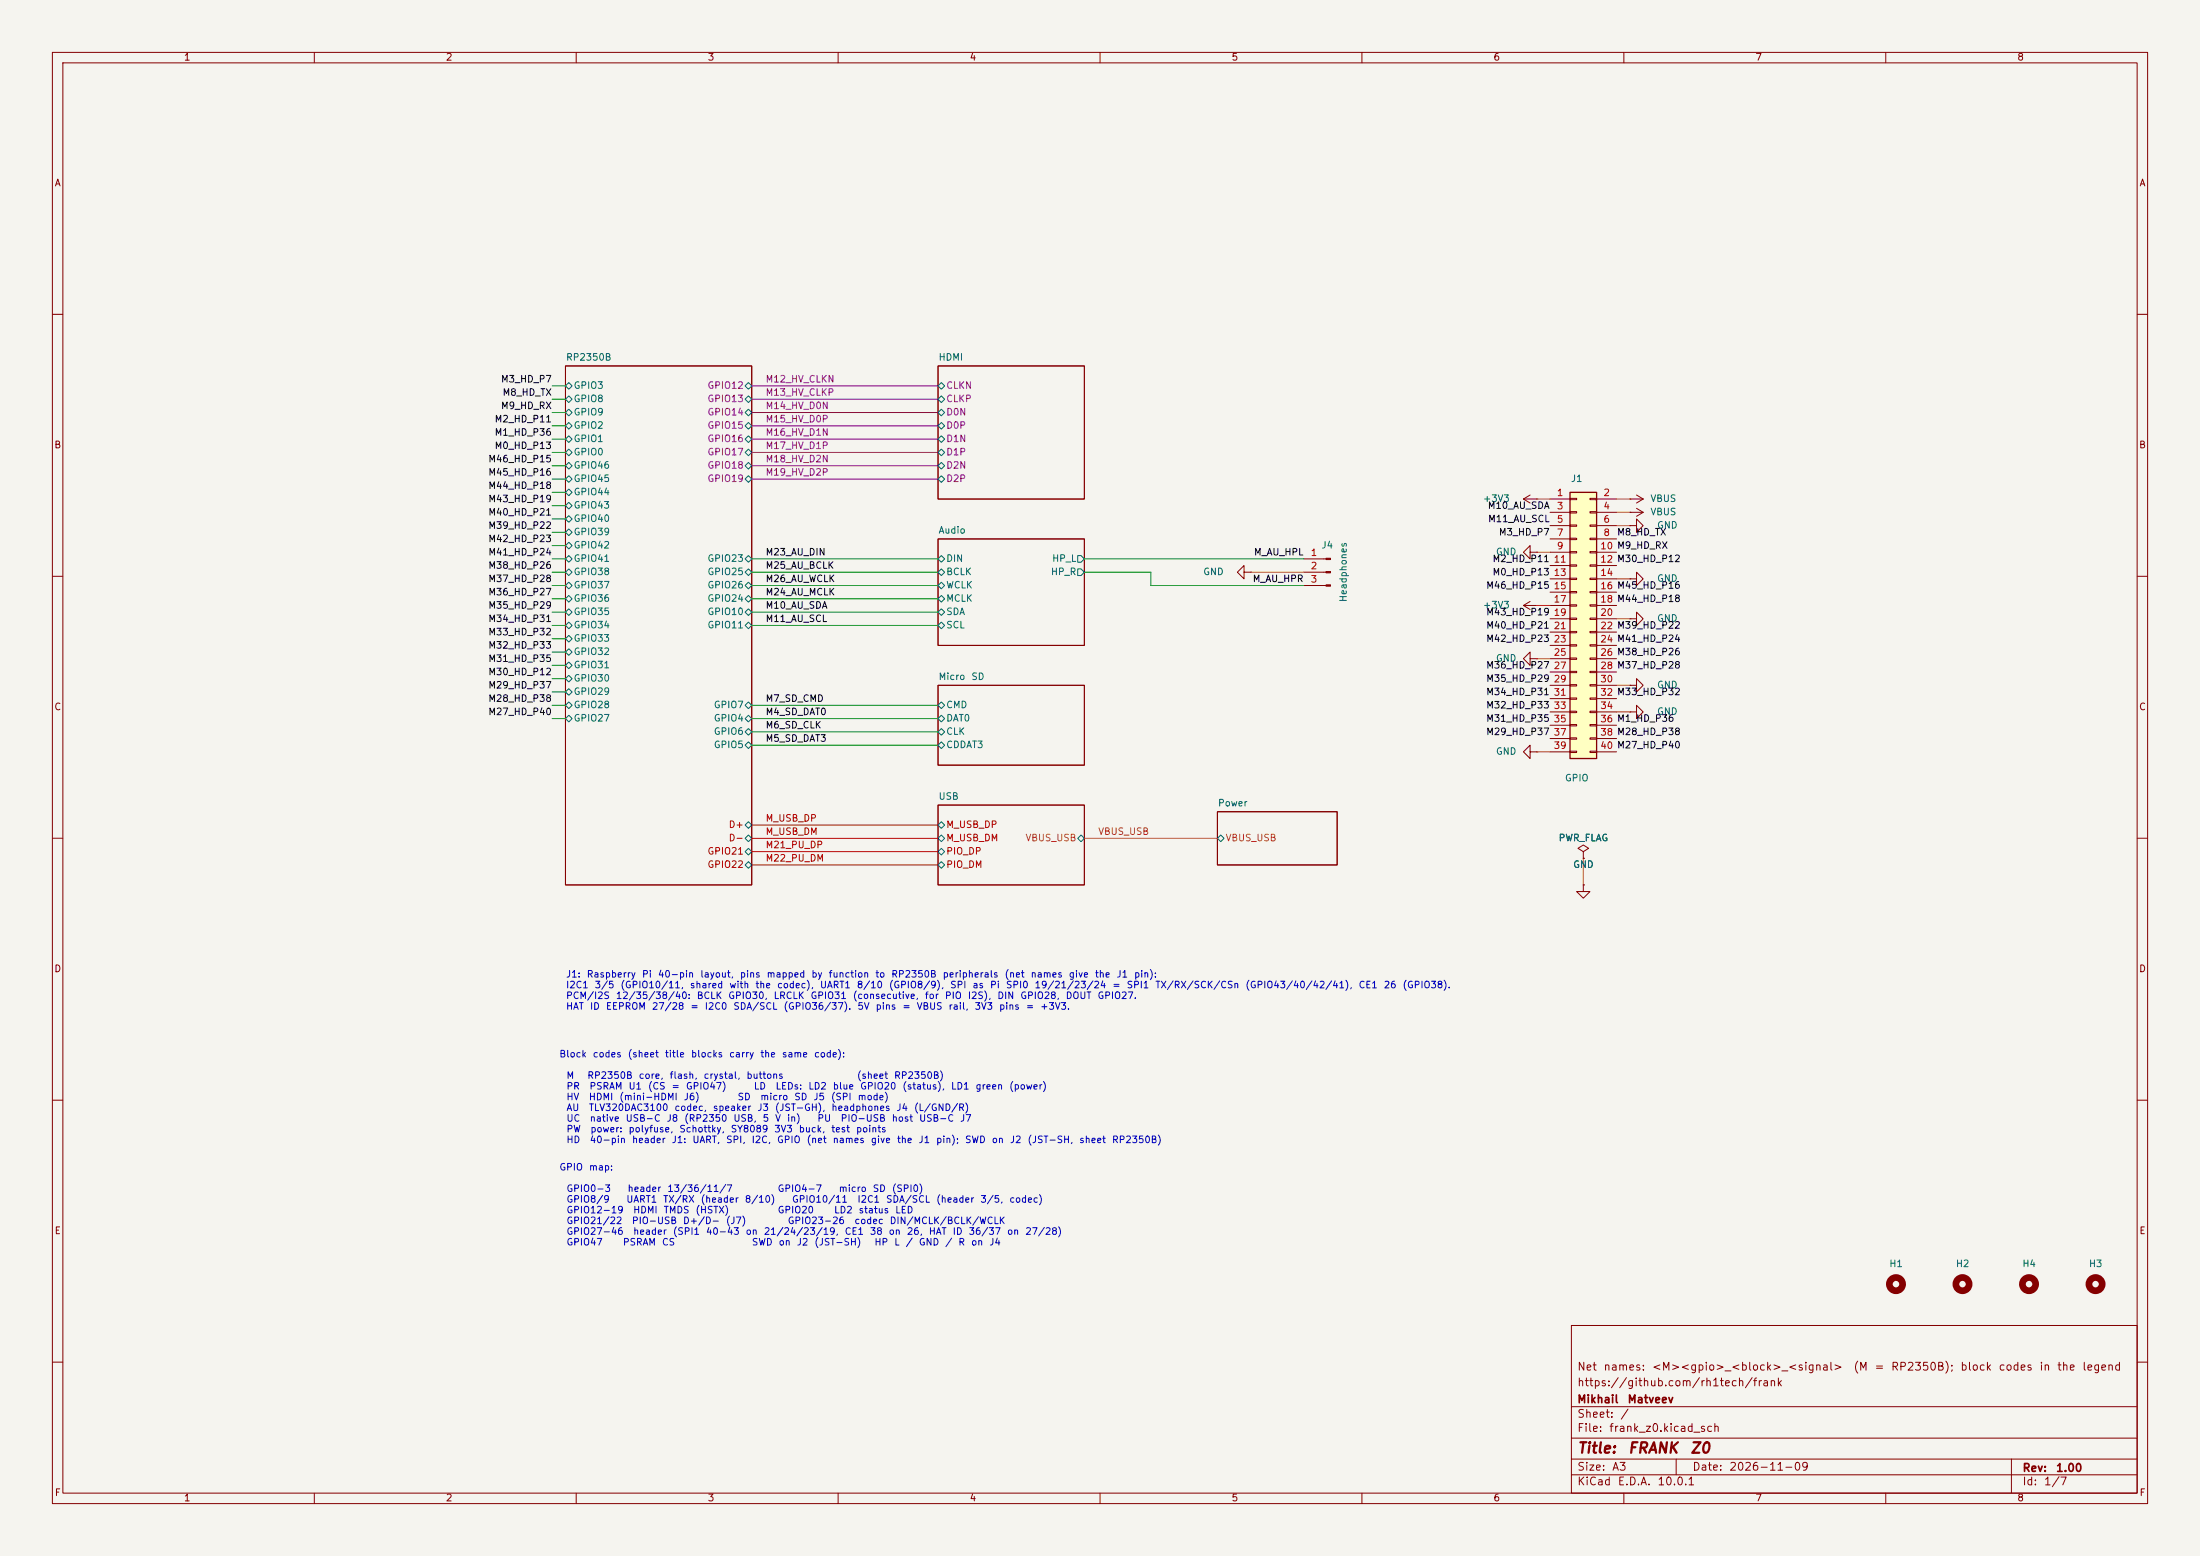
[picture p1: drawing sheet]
<svg xmlns="http://www.w3.org/2000/svg" width="420mm" height="297mm" viewBox="0 0 420 297" stroke-linecap="round" stroke-linejoin="round" font-family="sans-serif">
<path d="M0 0h420v297h-420z" fill="#f5f4ef" stroke="#f5f4ef" stroke-width=".19"/>
<g fill="none" stroke="#840000" stroke-width=".19">
<path d="M10 10h400v277h-400zM12 12h396v273h-396zM60 10v2M110 10v2M160 10v2M210 10v2M260 10v2M310 10v2M360 10v2M10 60h2M107.9 69.9h35.6v99h-35.6zM179.1 69.9h27.9v25.4h-27.9z"/>
<path d="M408 60h2M290.8 95.3l1.3 .7M290.8 95.3h2.6M292.1 94.5l-1.3 .8M293.4 95.3h.1M10 110h2M179.1 102.9h27.9v20.3h-27.9zM290.8 115.6l1.3 .7M290.8 115.6h2.6M292.1 105.4v-1.3l-1.3 1.3 1.3 1.3v-1.3h1.3M292.1 114.8l-1.3 .8M293.4 115.6h.1"/>
<path d="M293.4 105.4h.1M311.1 110.5h1.3v-1.3l1.3 1.3-1.3 1.3v-1.3M311.1 110.5h.1M311.1 118.1h1.3v-1.3l1.3 1.3-1.3 1.3v-1.3M311.1 118.1h.1M408 110h2M179.1 130.8h27.9v15.3h-27.9zM311.1 130.8h1.3v-1.3l1.3 1.3-1.3 1.3v-1.3M311.1 130.8h.1M10 160h2M179.1 153.7h27.9v15.2h-27.9zM232.4 154.9h22.9v10.2h-22.9z"/>
<path d="M408 160h2M302.3 162.6l1-.7-1-.6-1.1 .6 1.1 .7v1.2M302.3 163.8h.1M302.3 168.9v1.3h1.2l-1.2 1.3-1.3-1.3h1.3M302.3 168.9h.1M10 210h2M408 210h2M300 253h108v32h-108zM10 260h2M300 278.5h108M300 274.5h108M300 268.5h108"/>
<path d="M320 278.5v3M384 278.5v6.5M408 260h2M60 285v2M110 285v2M160 285v2M210 285v2M260 285v2M300 281.5h108M310 285v2M360 285v2"/>
</g>
<g fill="none" stroke="#006464" stroke-width=".19">
<path d="M107.9 73.7l.7-.7 .6 .7-.6 .6zM107.9 76.2l.7-.6 .6 .6-.6 .6zM107.9 78.7l.7-.6 .6 .6-.6 .7zM142.2 73.7l.7-.7 .6 .7-.6 .6zM142.2 76.2l.7-.6 .6 .6-.6 .6zM142.2 78.7l.7-.6 .6 .6-.6 .7zM179.1 73.7l.6-.7 .6 .7-.6 .6zM179.1 76.2l.6-.6 .6 .6-.6 .6zM179.1 78.7l.6-.6 .6 .6-.6 .7zM107.9 81.3l.7-.7 .6 .7-.6 .6zM107.9 83.8l.7-.6 .6 .6-.6 .7zM107.9 86.4l.7-.7 .6 .7-.6 .6z"/>
<path d="M107.9 88.9l.7-.6 .6 .6-.6 .6zM107.9 91.4l.7-.6 .6 .6-.6 .7zM107.9 94l.7-.7 .6 .7-.6 .6zM107.9 96.5l.7-.6 .6 .6-.6 .7zM107.9 99.1l.7-.7 .6 .7-.6 .6zM142.2 81.3l.7-.7 .6 .7-.6 .6zM142.2 86.4l.7-.7 .6 .7-.6 .6zM142.2 88.9l.7-.6 .6 .6-.6 .6zM142.2 91.4l.7-.6 .6 .6-.6 .7zM142.9 83.2l.6 .6-.6 .7-.7-.7zM179.1 81.3l.6-.7 .6 .7-.6 .6zM179.1 83.8l.6-.6 .6 .6-.6 .7z"/>
<path d="M179.1 86.4l.6-.7 .6 .7-.6 .6zM179.1 88.9l.6-.6 .6 .6-.6 .6zM179.1 91.4l.6-.6 .6 .6-.6 .7zM107.9 101.6l.7-.6 .6 .6-.6 .6zM107.9 106.7l.7-.7 .6 .7-.6 .6zM107.9 109.2l.7-.6 .6 .6-.6 .7zM107.9 111.8l.7-.7 .6 .7-.6 .6zM107.9 114.3l.7-.6 .6 .6-.6 .6zM107.9 116.8l.7-.6 .6 .6-.6 .7zM107.9 119.4l.7-.7 .6 .7-.6 .6zM108.6 103.5l.6 .6-.6 .7-.7-.7zM142.2 106.7l.7-.7 .6 .7-.6 .6z"/>
<path d="M142.2 109.2l.7-.6 .6 .6-.6 .7zM142.2 111.8l.7-.7 .6 .7-.6 .6zM142.2 114.3l.7-.6 .6 .6-.6 .6zM142.2 116.8l.7-.6 .6 .6-.6 .7zM142.2 119.4l.7-.7 .6 .7-.6 .6zM179.1 106.7l.6-.7 .6 .7-.6 .6zM179.1 109.2l.6-.6 .6 .6-.6 .7zM179.1 111.8l.6-.7 .6 .7-.6 .6zM179.1 114.3l.6-.6 .6 .6-.6 .6zM179.1 116.8l.6-.6 .6 .6-.6 .7zM179.1 119.4l.6-.7 .6 .7-.6 .6zM205.7 106h.7l.6 .7-.6 .6h-.7z"/>
<path d="M205.7 108.6h.7l.6 .6-.6 .7h-.7zM107.9 121.9l.7-.6 .6 .6-.6 .7zM107.9 124.5l.7-.7 .6 .7-.6 .6zM107.9 129.5l.7-.6 .6 .6-.6 .7zM107.9 132.1l.7-.7 .6 .7-.6 .6zM107.9 134.6l.7-.6 .6 .6-.6 .7zM107.9 137.2l.7-.7 .6 .7-.6 .6zM108.6 126.4l.6 .6-.6 .6-.7-.6zM142.2 134.6l.7-.6 .6 .6-.6 .7zM142.2 137.2l.7-.7 .6 .7-.6 .6zM142.2 139.7l.7-.6 .6 .6-.6 .6zM179.1 134.6l.6-.6 .6 .6-.6 .7z"/>
<path d="M179.1 137.2l.6-.7 .6 .7-.6 .6zM179.1 139.7l.6-.6 .6 .6-.6 .6zM142.2 142.2l.7-.6 .6 .6-.6 .7zM142.2 157.5l.7-.7 .6 .7-.6 .6zM179.1 157.5l.6-.7 .6 .7-.6 .6zM179.1 142.2l.6-.6 .6 .6-.6 .7zM142.2 160l.7-.6 .6 .6-.6 .7zM142.2 162.6l.7-.7 .6 .7-.6 .6zM142.2 165.1l.7-.6 .6 .6-.6 .6zM179.1 160l.6-.6 .6 .6-.6 .7zM179.1 162.6l.6-.7 .6 .7-.6 .6zM179.1 165.1l.6-.6 .6 .6-.6 .6z"/>
<path d="M205.7 160l.7-.6 .6 .6-.6 .7zM232.4 160l.6-.6 .7 .6-.7 .7z"/>
</g>
<g fill="none" stroke="#840000" stroke-width="1.3">
<circle cx="362" cy="245.1" r="1.27"/>
<circle cx="374.7" cy="245.1" r="1.27"/>
<circle cx="387.4" cy="245.1" r="1.27"/>
</g>
<path d="M299.7 94h5.1v50.8h-5.1z" fill="#ffffc2"/>
<path d="M299.7 94h5.1v50.8h-5.1z" fill="none" stroke="#840000" stroke-width=".25"/>
<g fill="none" stroke="#840000" stroke-width=".19">
<path d="M295.9 95.3h3.8M295.9 97.8h3.8M299.7 95.1h1.3v.3h-1.3zM299.7 97.7h1.3v.2h-1.3zM303.5 95.1h1.3v.3h-1.3zM303.5 97.7h1.3v.2h-1.3zM304.8 95.3h3.8M304.8 97.8h3.8M311.1 95.3h.1M311.1 97.8h.1M311.1 95.3h2.6M311.1 97.8h2.6"/>
<path d="M312.4 94.5l1.3 .8M312.4 97l1.3 .8M313.7 95.3l-1.3 .7M313.7 97.8l-1.3 .8M237.5 109.2v1.3l-1.3-1.3 1.3-1.2v1.2h1.3M238.8 109.2h.1M248.9 106.7h4.2M248.9 109.2h4.2M248.9 111.8h4.2M295.9 100.3h3.8M295.9 102.9h3.8M295.9 105.4h3.8"/>
<path d="M295.9 108h3.8M295.9 110.5h3.8M295.9 113h3.8M295.9 115.6h3.8M295.9 118.1h3.8M299.7 100.2h1.3v.3h-1.3zM299.7 102.7h1.3v.3h-1.3zM299.7 105.3h1.3v.2h-1.3zM299.7 107.8h1.3v.3h-1.3zM299.7 110.4h1.3v.2h-1.3zM299.7 112.9h1.3v.3h-1.3zM299.7 115.4h1.3v.3h-1.3z"/>
<path d="M299.7 118h1.3v.2h-1.3zM303.5 100.2h1.3v.3h-1.3zM303.5 102.7h1.3v.3h-1.3zM303.5 105.3h1.3v.2h-1.3zM303.5 107.8h1.3v.3h-1.3zM303.5 110.4h1.3v.2h-1.3zM303.5 112.9h1.3v.3h-1.3zM303.5 115.4h1.3v.3h-1.3zM303.5 118h1.3v.2h-1.3zM304.8 100.3h3.8M304.8 102.9h3.8M304.8 105.4h3.8"/>
<path d="M304.8 108h3.8M304.8 110.5h3.8M304.8 113h3.8M304.8 115.6h3.8M304.8 118.1h3.8M311.1 100.3h1.3v-1.2l1.3 1.2-1.3 1.3v-1.3M311.1 100.3h.1M292.1 125.7v-1.2l-1.3 1.2 1.3 1.3v-1.3h1.3M293.4 125.7h.1M295.9 120.7h3.8M295.9 123.2h3.8M295.9 125.7h3.8"/>
<path d="M295.9 128.3h3.8M295.9 130.8h3.8M295.9 133.4h3.8M295.9 135.9h3.8M295.9 138.4h3.8M299.7 120.5h1.3v.3h-1.3zM299.7 123.1h1.3v.2h-1.3zM299.7 125.6h1.3v.3h-1.3zM299.7 128.1h1.3v.3h-1.3zM299.7 130.7h1.3v.2h-1.3zM299.7 133.2h1.3v.3h-1.3zM299.7 135.8h1.3v.2h-1.3z"/>
<path d="M299.7 138.3h1.3v.3h-1.3zM303.5 120.5h1.3v.3h-1.3zM303.5 123.1h1.3v.2h-1.3zM303.5 125.6h1.3v.3h-1.3zM303.5 128.1h1.3v.3h-1.3zM303.5 130.7h1.3v.2h-1.3zM303.5 133.2h1.3v.3h-1.3zM303.5 135.8h1.3v.2h-1.3zM303.5 138.3h1.3v.3h-1.3zM304.8 120.7h3.8M304.8 123.2h3.8M304.8 125.7h3.8"/>
<path d="M304.8 128.3h3.8M304.8 130.8h3.8M304.8 133.4h3.8M304.8 135.9h3.8M304.8 138.4h3.8M311.1 135.9h1.3v-1.3l1.3 1.3-1.3 1.3v-1.3M311.1 135.9h.1M292.1 143.5v-1.3l-1.3 1.3 1.3 1.3v-1.3h1.3M293.4 143.5h.1M295.9 141h3.8M295.9 143.5h3.8M299.7 140.8h1.3v.3h-1.3z"/>
<path d="M299.7 143.4h1.3v.2h-1.3zM303.5 140.8h1.3v.3h-1.3zM303.5 143.4h1.3v.2h-1.3zM304.8 141h3.8M304.8 143.5h3.8M302.3 163.8h.1M302.3 168.9h.1"/>
</g>
<circle cx="400.1" cy="245.1" r="1.27" fill="none" stroke="#840000" stroke-width="1.3"/>
<g fill="#840000" stroke="#840000" stroke-width=".19">
<path d="M253.1 106.6h.9v.2h-.9z"/>
<path d="M253.1 109.1h.9v.2h-.9z"/>
<path d="M253.1 111.6h.9v.3h-.9z"/>
</g>
<g fill="none" stroke="#009600" stroke-width=".19">
<path d="M105.4 73.7h2.5M105.4 76.2h2.5M105.4 78.7h2.5M105.4 91.4h2.5M105.4 86.4h2.5M105.4 88.9h2.5M105.4 83.8h2.5M105.4 81.3h2.5M105.4 96.5h2.5M105.4 99.1h2.5M105.4 94h2.5M105.4 119.4h2.5"/>
<path d="M105.4 109.2h2.5M105.4 106.7h2.5M105.4 111.8h2.5M105.4 114.3h2.5M105.4 116.8h2.5M105.4 101.6h2.5M105.4 104.1h2.5M143.5 119.4h35.6M143.5 109.2h35.6M143.5 106.7h35.6M143.5 111.8h35.6M143.5 114.3h35.6"/>
<path d="M143.5 116.8h35.6M207 109.2h12.7v2.6h29.2M207 106.7h41.9M105.4 121.9h2.5M105.4 124.5h2.5M105.4 129.5h2.5M105.4 127h2.5M105.4 137.2h2.5M105.4 134.6h2.5M105.4 132.1h2.5M143.5 137.2h35.6M143.5 134.6h35.6"/>
<path d="M143.5 139.7h35.6M143.5 142.2h35.6"/>
</g>
<path d="M143.5 157.5h35.6M143.5 165.1h35.6M143.5 160h35.6M143.5 162.6h35.6" fill="none" stroke="#c20000" stroke-width=".19"/>
<g fill="none" stroke="#c60" stroke-width=".19">
<path d="M293.4 95.3h2.5M308.6 97.8h2.5M308.6 95.3h2.5M238.8 109.2h10.1M293.4 105.4h2.5M293.4 115.6h2.5M308.6 100.3h2.5M308.6 110.5h2.5M308.6 118.1h2.5M293.4 125.7h2.5M308.6 130.8h2.5M308.6 135.9h2.5"/>
<path d="M293.4 143.5h2.5M207 160h25.4M302.3 163.8v5.1"/>
</g>
<path d="M143.5 73.7h35.6M143.5 78.7h35.6M143.5 76.2h35.6M143.5 86.4h35.6M143.5 83.8h35.6M143.5 81.3h35.6M143.5 88.9h35.6M143.5 91.4h35.6" fill="none" stroke="#840084" stroke-width=".19"/>
<g font-size="2" fill="#840000">
<text x="301" y="277.9">Title:</text>
<text x="310.6" y="277.9">FRANK</text>
<text x="322.5" y="277.9">Z0</text>
</g>
<g font-size="1.5" fill="#840000">
<text x="301" y="262">Net</text>
<text x="306" y="262">names:</text>
<text x="315.2" y="262">&lt;M&gt;&lt;gpio&gt;_&lt;block&gt;_&lt;signal&gt;</text>
<text x="353.7" y="262">(M</text>
<text x="357.7" y="262">=</text>
<text x="360.9" y="262">RP2350B);</text>
<text x="374.1" y="262">block</text>
<text x="381.4" y="262">codes</text>
<text x="389.2" y="262">in</text>
<text x="392.6" y="262">the</text>
<text x="397.4" y="262">legend</text>
<text x="301" y="268.2">Mikhail</text>
<text x="301" y="265">https://github.com/rh1tech/frank</text>
<text x="310.6" y="268.2">Matveev</text>
<text x="301" y="273.7">File:</text>
<text x="301" y="271">Sheet:</text>
<text x="307.1" y="273.7">frank_z0.kicad_sch</text>
<text x="309.2" y="271">/</text>
<text x="301" y="281.1">Size:</text>
<text x="307.6" y="281.1">A3</text>
<text x="323" y="281.1">Date:</text>
<text x="330" y="281.1">2026-11-09</text>
<text x="386" y="281.3">Rev:</text>
<text x="392.4" y="281.3">1.00</text>
<text x="301" y="283.9">KiCad</text>
<text x="308.7" y="283.9">E.D.A.</text>
<text x="316.3" y="283.9">10.0.1</text>
<text x="386" y="283.9">Id:</text>
<text x="390.1" y="283.9">1/7</text>
</g>
<g font-size="1.3" fill="#840000">
<text x="35" y="11.9">1</text>
<text x="85" y="11.9">2</text>
<text x="135" y="11.9">3</text>
<text x="185" y="11.9">4</text>
<text x="235" y="11.9">5</text>
<text x="285" y="11.9">6</text>
<text x="335" y="11.9">7</text>
<text x="385" y="11.9">8</text>
<text x="10.3" y="35.9">A</text>
<text x="408.3" y="35.9">A</text>
<text x="10.3" y="85.9">B</text>
<text x="408.2" y="85.9">B</text>
<text x="10.3" y="135.9">C</text>
<text x="408.2" y="135.9">C</text>
<text x="10.3" y="185.9">D</text>
<text x="408.2" y="185.9">D</text>
<text x="10.3" y="235.9">E</text>
<text x="408.3" y="235.9">E</text>
<text x="10.3" y="285.9">F</text>
<text x="35" y="286.9">1</text>
<text x="85" y="286.9">2</text>
<text x="135" y="286.9">3</text>
<text x="185" y="286.9">4</text>
<text x="235" y="286.9">5</text>
<text x="285" y="286.9">6</text>
<text x="335" y="286.9">7</text>
<text x="385" y="286.9">8</text>
<text x="408.3" y="285.9">F</text>
</g>
<g font-size="1.3" fill="#006464">
<text x="107.9" y="69.1">RP2350B</text>
<text x="179.1" y="69.1">HDMI</text>
<text x="109.4" y="74.5">GPIO3</text>
<text x="109.4" y="77.1">GPIO8</text>
<text x="109.4" y="79.6">GPIO9</text>
<text x="109.4" y="82.1">GPIO2</text>
<text x="109.4" y="84.7">GPIO1</text>
<text x="109.4" y="87.2">GPIO0</text>
<text x="109.4" y="89.8">GPIO46</text>
<text x="109.4" y="92.3">GPIO45</text>
<text x="109.4" y="94.8">GPIO44</text>
<text x="299.8" y="92.3">J1</text>
<text x="109.4" y="97.4">GPIO43</text>
<text x="109.4" y="99.9">GPIO40</text>
<text x="283" y="96.1">+3V3</text>
<text x="315" y="96.1">VBUS</text>
<text x="315" y="98.7">VBUS</text>
<text x="316.2" y="101.2">GND</text>
<text x="109.4" y="102.5">GPIO39</text>
<text x="109.4" y="105">GPIO42</text>
<text x="109.4" y="107.5">GPIO41</text>
<text x="135" y="107.5">GPIO23</text>
<text x="179.1" y="102.2">Audio</text>
<text x="180.5" y="107.5">DIN</text>
<text x="200.8" y="107.5">HP_L</text>
<text x="252.2" y="105">J4</text>
<text x="285.5" y="106.3">GND</text>
<text x="109.4" y="110.1">GPIO38</text>
<text x="109.4" y="112.6">GPIO37</text>
<text x="135" y="110.1">GPIO25</text>
<text x="135" y="112.6">GPIO26</text>
<text x="180.5" y="110.1">BCLK</text>
<text x="180.5" y="112.6">WCLK</text>
<text x="200.5" y="110.1">HP_R</text>
<text x="229.6" y="110.1">GND</text>
<text x="316.2" y="111.4">GND</text>
<text x="109.4" y="115.2">GPIO36</text>
<text x="109.4" y="117.7">GPIO35</text>
<text x="135" y="115.2">GPIO24</text>
<text x="135" y="117.7">GPIO10</text>
<text x="180.5" y="115.2">MCLK</text>
<text x="180.5" y="117.7">SDA</text>
<text x="257.4" y="115" transform="rotate(-90 257.4 115)">Headphones</text>
<text x="283" y="116.4">+3V3</text>
<text x="316.2" y="119">GND</text>
<text x="109.4" y="120.2">GPIO34</text>
<text x="109.4" y="122.8">GPIO33</text>
<text x="109.4" y="125.3">GPIO32</text>
<text x="135" y="120.2">GPIO11</text>
<text x="180.5" y="120.2">SCL</text>
<text x="109.4" y="127.9">GPIO31</text>
<text x="109.4" y="130.4">GPIO30</text>
<text x="179.1" y="130.1">Micro</text>
<text x="185.3" y="130.1">SD</text>
<text x="285.5" y="126.6">GND</text>
<text x="316.2" y="131.7">GND</text>
<text x="109.4" y="132.9">GPIO29</text>
<text x="109.4" y="135.5">GPIO28</text>
<text x="136.2" y="135.5">GPIO7</text>
<text x="180.5" y="135.5">CMD</text>
<text x="316.2" y="136.8">GND</text>
<text x="109.4" y="138">GPIO27</text>
<text x="136.2" y="138">GPIO4</text>
<text x="136.2" y="140.6">GPIO6</text>
<text x="136.2" y="143.1">GPIO5</text>
<text x="180.5" y="138">DAT0</text>
<text x="180.5" y="140.6">CLK</text>
<text x="180.5" y="143.1">CDDAT3</text>
<text x="285.5" y="144.4">GND</text>
<text x="298.7" y="149.5">GPIO</text>
<text x="179.1" y="153">USB</text>
<text x="232.4" y="154.2">Power</text>
<text x="297.4" y="160.9">PWR_FLAG</text>
<text x="300.2" y="166">GND</text>
<text x="360.6" y="242.2">H1</text>
<text x="373.3" y="242.2">H2</text>
<text x="386" y="242.2">H4</text>
<text x="398.7" y="242.2">H3</text>
</g>
<g font-size="1.3" fill="#0f0f0f">
<text x="95.5" y="73.3">M3_HD_P7</text>
<text x="95.8" y="75.9">M8_HD_TX</text>
<text x="94.3" y="83.5">M1_HD_P36</text>
<text x="94.3" y="80.9">M2_HD_P11</text>
<text x="95.5" y="78.4">M9_HD_RX</text>
<text x="93.1" y="88.6">M46_HD_P15</text>
<text x="94.3" y="86">M0_HD_P13</text>
<text x="93.1" y="93.6">M44_HD_P18</text>
<text x="93.1" y="91.1">M45_HD_P16</text>
<text x="93.1" y="96.2">M43_HD_P19</text>
<text x="93.1" y="98.7">M40_HD_P21</text>
<text x="93.1" y="101.3">M39_HD_P22</text>
<text x="283.9" y="97.4">M10_AU_SDA</text>
<text x="284" y="100">M11_AU_SCL</text>
<text x="93.1" y="106.3">M41_HD_P24</text>
<text x="93.1" y="103.8">M42_HD_P23</text>
<text x="146" y="106.3">M23_AU_DIN</text>
<text x="239.3" y="106.3">M_AU_HPL</text>
<text x="284.8" y="107.6">M2_HD_P11</text>
<text x="286" y="102.5">M3_HD_P7</text>
<text x="308.6" y="102.5">M8_HD_TX</text>
<text x="93.1" y="108.9">M38_HD_P26</text>
<text x="93.1" y="114">M36_HD_P27</text>
<text x="93.1" y="111.4">M37_HD_P28</text>
<text x="146" y="114">M24_AU_MCLK</text>
<text x="146" y="111.4">M26_AU_WCLK</text>
<text x="146" y="108.9">M25_AU_BCLK</text>
<text x="239" y="111.4">M_AU_HPR</text>
<text x="283.6" y="112.7">M46_HD_P15</text>
<text x="284.8" y="110.1">M0_HD_P13</text>
<text x="93.1" y="116.5">M35_HD_P29</text>
<text x="93.1" y="119">M34_HD_P31</text>
<text x="146" y="119">M11_AU_SCL</text>
<text x="146" y="116.5">M10_AU_SDA</text>
<text x="283.6" y="117.8">M43_HD_P19</text>
<text x="93.1" y="121.6">M33_HD_P32</text>
<text x="93.1" y="124.1">M32_HD_P33</text>
<text x="283.6" y="120.3">M40_HD_P21</text>
<text x="283.6" y="122.8">M42_HD_P23</text>
<text x="93.1" y="129.2">M30_HD_P12</text>
<text x="93.1" y="126.7">M31_HD_P35</text>
<text x="93.1" y="131.7">M29_HD_P37</text>
<text x="283.6" y="130.5">M35_HD_P29</text>
<text x="283.6" y="127.9">M36_HD_P27</text>
<text x="93.1" y="134.3">M28_HD_P38</text>
<text x="93.1" y="136.8">M27_HD_P40</text>
<text x="146" y="136.8">M4_SD_DAT0</text>
<text x="146" y="134.3">M7_SD_CMD</text>
<text x="283.6" y="135.5">M32_HD_P33</text>
<text x="283.6" y="133">M34_HD_P31</text>
<text x="146" y="139.4">M6_SD_CLK</text>
<text x="146" y="141.9">M5_SD_DAT3</text>
<text x="283.6" y="140.6">M29_HD_P37</text>
<text x="283.6" y="138.1">M31_HD_P35</text>
</g>
<g font-size="1.3" fill="#840084">
<text x="135" y="74.5">GPIO12</text>
<text x="135" y="77.1">GPIO13</text>
<text x="146" y="73.3">M12_HV_CLKN</text>
<text x="146" y="75.9">M13_HV_CLKP</text>
<text x="180.5" y="74.5">CLKN</text>
<text x="180.5" y="77.1">CLKP</text>
<text x="135" y="79.6">GPIO14</text>
<text x="135" y="82.1">GPIO15</text>
<text x="146" y="80.9">M15_HV_D0P</text>
<text x="146" y="83.5">M16_HV_D1N</text>
<text x="146" y="78.4">M14_HV_D0N</text>
<text x="180.5" y="79.6">D0N</text>
<text x="180.5" y="82.1">D0P</text>
<text x="135" y="84.7">GPIO16</text>
<text x="135" y="87.2">GPIO17</text>
<text x="135" y="89.8">GPIO18</text>
<text x="146" y="88.6">M18_HV_D2N</text>
<text x="146" y="86">M17_HV_D1P</text>
<text x="180.5" y="84.7">D1N</text>
<text x="180.5" y="87.2">D1P</text>
<text x="180.5" y="89.8">D2N</text>
<text x="135" y="92.3">GPIO19</text>
<text x="146" y="91.1">M19_HV_D2P</text>
<text x="180.5" y="92.3">D2P</text>
</g>
<g font-size="1.3" fill="#a90000">
<text x="297.1" y="95">1</text>
<text x="306" y="95">2</text>
<text x="297.1" y="97.5">3</text>
<text x="297.1" y="100.1">5</text>
<text x="306" y="97.5">4</text>
<text x="306" y="100.1">6</text>
<text x="250.1" y="106.4">1</text>
<text x="296.5" y="107.7">11</text>
<text x="297.1" y="102.6">7</text>
<text x="297.1" y="105.2">9</text>
<text x="305.4" y="105.2">10 M9_HD_RX</text>
<text x="305.4" y="107.7">12 M30_HD_P12</text>
<text x="306" y="102.6">8</text>
<text x="250.1" y="109">2</text>
<text x="250.1" y="111.5">3</text>
<text x="296.5" y="110.2">13</text>
<text x="296.5" y="112.8">15</text>
<text x="305.4" y="110.2">14</text>
<text x="305.4" y="112.8">16 M45_HD_P16</text>
<text x="296.5" y="115.3">17</text>
<text x="296.5" y="117.9">19</text>
<text x="305.4" y="115.3">18 M44_HD_P18</text>
<text x="305.4" y="117.9">20</text>
<text x="296.5" y="120.4">21</text>
<text x="296.5" y="122.9">23</text>
<text x="296.5" y="125.5">25</text>
<text x="305.4" y="120.4">22 M39_HD_P22</text>
<text x="305.4" y="122.9">24 M41_HD_P24</text>
<text x="305.4" y="125.5">26 M38_HD_P26</text>
<text x="296.5" y="128">27</text>
<text x="296.5" y="130.6">29</text>
<text x="305.4" y="128">28 M37_HD_P28</text>
<text x="305.4" y="130.6">30</text>
<text x="296.5" y="133.1">31</text>
<text x="296.5" y="135.6">33</text>
<text x="305.4" y="133.1">32 M33_HD_P32</text>
<text x="305.4" y="135.6">34</text>
<text x="296.5" y="138.2">35</text>
<text x="296.5" y="140.7">37</text>
<text x="296.5" y="143.3">39</text>
<text x="305.4" y="138.2">36 M1_HD_P36</text>
<text x="305.4" y="140.7">38 M28_HD_P38</text>
<text x="305.4" y="143.3">40 M27_HD_P40</text>
</g>
<g font-size="1.3" fill="#c20000">
<text x="139" y="158.3">D+</text>
<text x="139" y="160.9">D-</text>
<text x="146" y="159.7">M_USB_DM</text>
<text x="146" y="157.1">M_USB_DP</text>
<text x="180.5" y="158.3">M_USB_DP</text>
<text x="180.5" y="160.9">M_USB_DM</text>
<text x="135" y="163.4">GPIO21</text>
<text x="135" y="166">GPIO22</text>
<text x="146" y="164.8">M22_PU_DM</text>
<text x="146" y="162.2">M21_PU_DP</text>
<text x="180.5" y="163.4">PIO_DP</text>
<text x="180.5" y="166">PIO_DM</text>
</g>
<g font-size="1.3" fill="#c60">
<text x="195.7" y="160.9">VBUS_USB</text>
<text x="209.5" y="159.7">VBUS_USB</text>
<text x="233.9" y="160.9">VBUS_USB</text>
</g>
<g font-size="1.3" fill="#0000c2">
<text x="107.9" y="186.9">J1:</text>
<text x="107.9" y="188.9">I2C1</text>
<text x="107.9" y="191">PCM/I2S</text>
<text x="111.9" y="186.9">Raspberry</text>
<text x="113.4" y="188.9">3/5</text>
<text x="117.5" y="191">12/35/38/40:</text>
<text x="118.3" y="188.9">(GPIO10/11,</text>
<text x="122.4" y="186.9">Pi</text>
<text x="125.5" y="186.9">40-pin</text>
<text x="131.6" y="188.9">shared</text>
<text x="132.9" y="191">BCLK</text>
<text x="133.6" y="186.9">layout,</text>
<text x="138.9" y="191">GPIO30,</text>
<text x="139.1" y="188.9">with</text>
<text x="141.1" y="186.9">pins</text>
<text x="144.1" y="188.9">the</text>
<text x="146.2" y="186.9">mapped</text>
<text x="147.6" y="191">LRCLK</text>
<text x="148.2" y="188.9">codec),</text>
<text x="154.6" y="191">GPIO31</text>
<text x="154.8" y="186.9">by</text>
<text x="156.4" y="188.9">UART1</text>
<text x="158.1" y="186.9">function</text>
<text x="162.7" y="191">(consecutive,</text>
<text x="163.5" y="188.9">8/10</text>
<text x="167" y="186.9">to</text>
<text x="169.6" y="188.9">(GPIO8/9),</text>
<text x="170" y="186.9">RP2350B</text>
<text x="176.4" y="191">for</text>
<text x="179.9" y="186.9">peripherals</text>
<text x="180.3" y="191">PIO</text>
<text x="181.3" y="188.9">SPI</text>
<text x="184.6" y="191">I2S),</text>
<text x="185.5" y="188.9">as</text>
<text x="188.9" y="188.9">Pi</text>
<text x="190.3" y="191">DIN</text>
<text x="191.7" y="186.9">(net</text>
<text x="191.9" y="188.9">SPI0</text>
<text x="194.7" y="191">GPIO28,</text>
<text x="196.6" y="186.9">names</text>
<text x="197.4" y="188.9">19/21/23/24</text>
<text x="203.3" y="191">DOUT</text>
<text x="203.9" y="186.9">give</text>
<text x="208.9" y="186.9">the</text>
<text x="209.4" y="191">GPIO27.</text>
<text x="212.2" y="188.9">=</text>
<text x="213" y="186.9">J1</text>
<text x="215" y="188.9">SPI1</text>
<text x="216.4" y="186.9">pin):</text>
<text x="220.4" y="188.9">TX/RX/SCK/CSn</text>
<text x="237.6" y="188.9">(GPIO43/40/42/41),</text>
<text x="259.3" y="188.9">CE1</text>
<text x="264.1" y="188.9">26</text>
<text x="267.6" y="188.9">(GPIO38).</text>
<text x="107.9" y="193">HAT</text>
<text x="112.5" y="193">ID</text>
<text x="115.6" y="193">EEPROM</text>
<text x="124.3" y="193">27/28</text>
<text x="131.7" y="193">=</text>
<text x="134.4" y="193">I2C0</text>
<text x="139.9" y="193">SDA/SCL</text>
<text x="149.5" y="193">(GPIO36/37).</text>
<text x="163.6" y="193">5V</text>
<text x="167" y="193">pins</text>
<text x="172.2" y="193">=</text>
<text x="174.9" y="193">VBUS</text>
<text x="181" y="193">rail,</text>
<text x="185.9" y="193">3V3</text>
<text x="190.6" y="193">pins</text>
<text x="195.7" y="193">=</text>
<text x="198.5" y="193">+3V3.</text>
<text x="106.7" y="202.1">Block</text>
<text x="113.1" y="202.1">codes</text>
<text x="119.7" y="202.1">(sheet</text>
<text x="126.8" y="202.1">title</text>
<text x="131.8" y="202.1">blocks</text>
<text x="139.1" y="202.1">carry</text>
<text x="145" y="202.1">the</text>
<text x="149.2" y="202.1">same</text>
<text x="155.3" y="202.1">code):</text>
<text x="108" y="206.2">M</text>
<text x="108" y="208.3">PR</text>
<text x="112" y="206.2">RP2350B</text>
<text x="112.4" y="208.3">PSRAM</text>
<text x="119.9" y="208.3">U1</text>
<text x="121.8" y="206.2">core,</text>
<text x="123.6" y="208.3">(CS</text>
<text x="127.7" y="206.2">flash,</text>
<text x="128.1" y="208.3">=</text>
<text x="130.8" y="208.3">GPIO47)</text>
<text x="134.2" y="206.2">crystal,</text>
<text x="142.4" y="206.2">buttons</text>
<text x="143.8" y="208.3">LD</text>
<text x="147.9" y="208.3">LEDs:</text>
<text x="154.2" y="208.3">LD2</text>
<text x="158.9" y="208.3">blue</text>
<text x="163.5" y="206.2">(sheet</text>
<text x="164.1" y="208.3">GPIO20</text>
<text x="170.6" y="206.2">RP2350B)</text>
<text x="172.2" y="208.3">(status),</text>
<text x="181.4" y="208.3">LD1</text>
<text x="186.1" y="208.3">green</text>
<text x="192.5" y="208.3">(power)</text>
<text x="108" y="210.3">HV</text>
<text x="108" y="212.4">AU</text>
<text x="108" y="214.4">UC</text>
<text x="112.3" y="210.3">HDMI</text>
<text x="112.3" y="212.4">TLV320DAC3100</text>
<text x="112.5" y="214.4">native</text>
<text x="118.1" y="210.3">(mini-HDMI</text>
<text x="119.3" y="214.4">USB-C</text>
<text x="127.2" y="214.4">J8</text>
<text x="128.6" y="212.4">codec,</text>
<text x="130.4" y="210.3">J6)</text>
<text x="130.5" y="214.4">(RP2350</text>
<text x="136" y="212.4">speaker</text>
<text x="139.9" y="214.4">USB,</text>
<text x="140.7" y="210.3">SD</text>
<text x="144.5" y="212.4">J3</text>
<text x="145" y="210.3">micro</text>
<text x="145.5" y="214.4">5</text>
<text x="147.8" y="212.4">(JST-GH),</text>
<text x="147.9" y="214.4">V</text>
<text x="150.1" y="214.4">in)</text>
<text x="151.5" y="210.3">SD</text>
<text x="155.2" y="210.3">J5</text>
<text x="155.9" y="214.4">PU</text>
<text x="158.5" y="210.3">(SPI</text>
<text x="158.6" y="212.4">headphones</text>
<text x="160.4" y="214.4">PIO-USB</text>
<text x="163.6" y="210.3">mode)</text>
<text x="170.1" y="214.4">host</text>
<text x="171" y="212.4">J4</text>
<text x="174.4" y="212.4">(L/GND/R)</text>
<text x="175.4" y="214.4">USB-C</text>
<text x="183.2" y="214.4">J7</text>
<text x="108" y="216.4">PW</text>
<text x="108" y="218.5">HD</text>
<text x="112.5" y="218.5">40-pin</text>
<text x="112.6" y="216.4">power:</text>
<text x="119.9" y="216.4">polyfuse,</text>
<text x="120.5" y="218.5">header</text>
<text x="128.1" y="218.5">J1:</text>
<text x="129.6" y="216.4">Schottky,</text>
<text x="132.1" y="218.5">UART,</text>
<text x="138.5" y="218.5">SPI,</text>
<text x="139.4" y="216.4">SY8089</text>
<text x="143.4" y="218.5">I2C,</text>
<text x="147.7" y="216.4">3V3</text>
<text x="148.2" y="218.5">GPIO</text>
<text x="152.4" y="216.4">buck,</text>
<text x="153.9" y="218.5">(net</text>
<text x="158.6" y="216.4">test</text>
<text x="158.9" y="218.5">names</text>
<text x="163.3" y="216.4">points</text>
<text x="166.1" y="218.5">give</text>
<text x="171.1" y="218.5">the</text>
<text x="175.3" y="218.5">J1</text>
<text x="178.6" y="218.5">pin);</text>
<text x="184.1" y="218.5">SWD</text>
<text x="189.2" y="218.5">on</text>
<text x="192.7" y="218.5">J2</text>
<text x="196" y="218.5">(JST-SH,</text>
<text x="205.9" y="218.5">sheet</text>
<text x="212.2" y="218.5">RP2350B)</text>
<text x="106.7" y="223.7">GPIO</text>
<text x="108" y="227.8">GPIO0-3</text>
<text x="112.3" y="223.7">map:</text>
<text x="119.7" y="227.8">header</text>
<text x="127.3" y="227.8">13/36/11/7</text>
<text x="148.3" y="227.8">GPIO4-7</text>
<text x="160" y="227.8">micro</text>
<text x="166.5" y="227.8">SD</text>
<text x="170.2" y="227.8">(SPI0)</text>
<text x="108" y="229.9">GPIO8/9</text>
<text x="108" y="231.9">GPIO12-19</text>
<text x="108" y="234">GPIO21/22</text>
<text x="119.5" y="229.9">UART1</text>
<text x="120.5" y="234">PIO-USB</text>
<text x="120.8" y="231.9">HDMI</text>
<text x="126.5" y="229.9">TX/RX</text>
<text x="126.6" y="231.9">TMDS</text>
<text x="130.3" y="234">D+/D-</text>
<text x="132.7" y="231.9">(HSTX)</text>
<text x="133.7" y="229.9">(header</text>
<text x="138.5" y="234">(J7)</text>
<text x="142.1" y="229.9">8/10)</text>
<text x="148.4" y="231.9">GPIO20</text>
<text x="150.3" y="234">GPIO23-26</text>
<text x="151.1" y="229.9">GPIO10/11</text>
<text x="159.1" y="231.9">LD2</text>
<text x="163" y="234">codec</text>
<text x="163.6" y="229.9">I2C1</text>
<text x="163.8" y="231.9">status</text>
<text x="169" y="229.9">SDA/SCL</text>
<text x="169.7" y="234">DIN/MCLK/BCLK/WCLK</text>
<text x="170.8" y="231.9">LED</text>
<text x="178.6" y="229.9">(header</text>
<text x="187" y="229.9">3/5,</text>
<text x="192.6" y="229.9">codec)</text>
<text x="108" y="236">GPIO27-46</text>
<text x="108" y="238">GPIO47</text>
<text x="118.8" y="238">PSRAM</text>
<text x="120.8" y="236">header</text>
<text x="126.3" y="238">CS</text>
<text x="128.3" y="236">(SPI1</text>
<text x="134.7" y="236">40-43</text>
<text x="142.2" y="236">on</text>
<text x="143.4" y="238">SWD</text>
<text x="145.7" y="236">21/24/23/19,</text>
<text x="148.5" y="238">on</text>
<text x="152" y="238">J2</text>
<text x="155.4" y="238">(JST-SH)</text>
<text x="161.2" y="236">CE1</text>
<text x="165.9" y="236">38</text>
<text x="166.8" y="238">HP</text>
<text x="169.5" y="236">on</text>
<text x="170.6" y="238">L</text>
<text x="172.8" y="238">/</text>
<text x="173" y="236">26,</text>
<text x="175.3" y="238">GND</text>
<text x="177.2" y="236">HAT</text>
<text x="180.3" y="238">/</text>
<text x="181.8" y="236">ID</text>
<text x="182.8" y="238">R</text>
<text x="184.8" y="236">36/37</text>
<text x="185.3" y="238">on</text>
<text x="188.7" y="238">J4</text>
<text x="192.1" y="236">on</text>
<text x="195.6" y="236">27/28)</text>
</g>
</svg>
